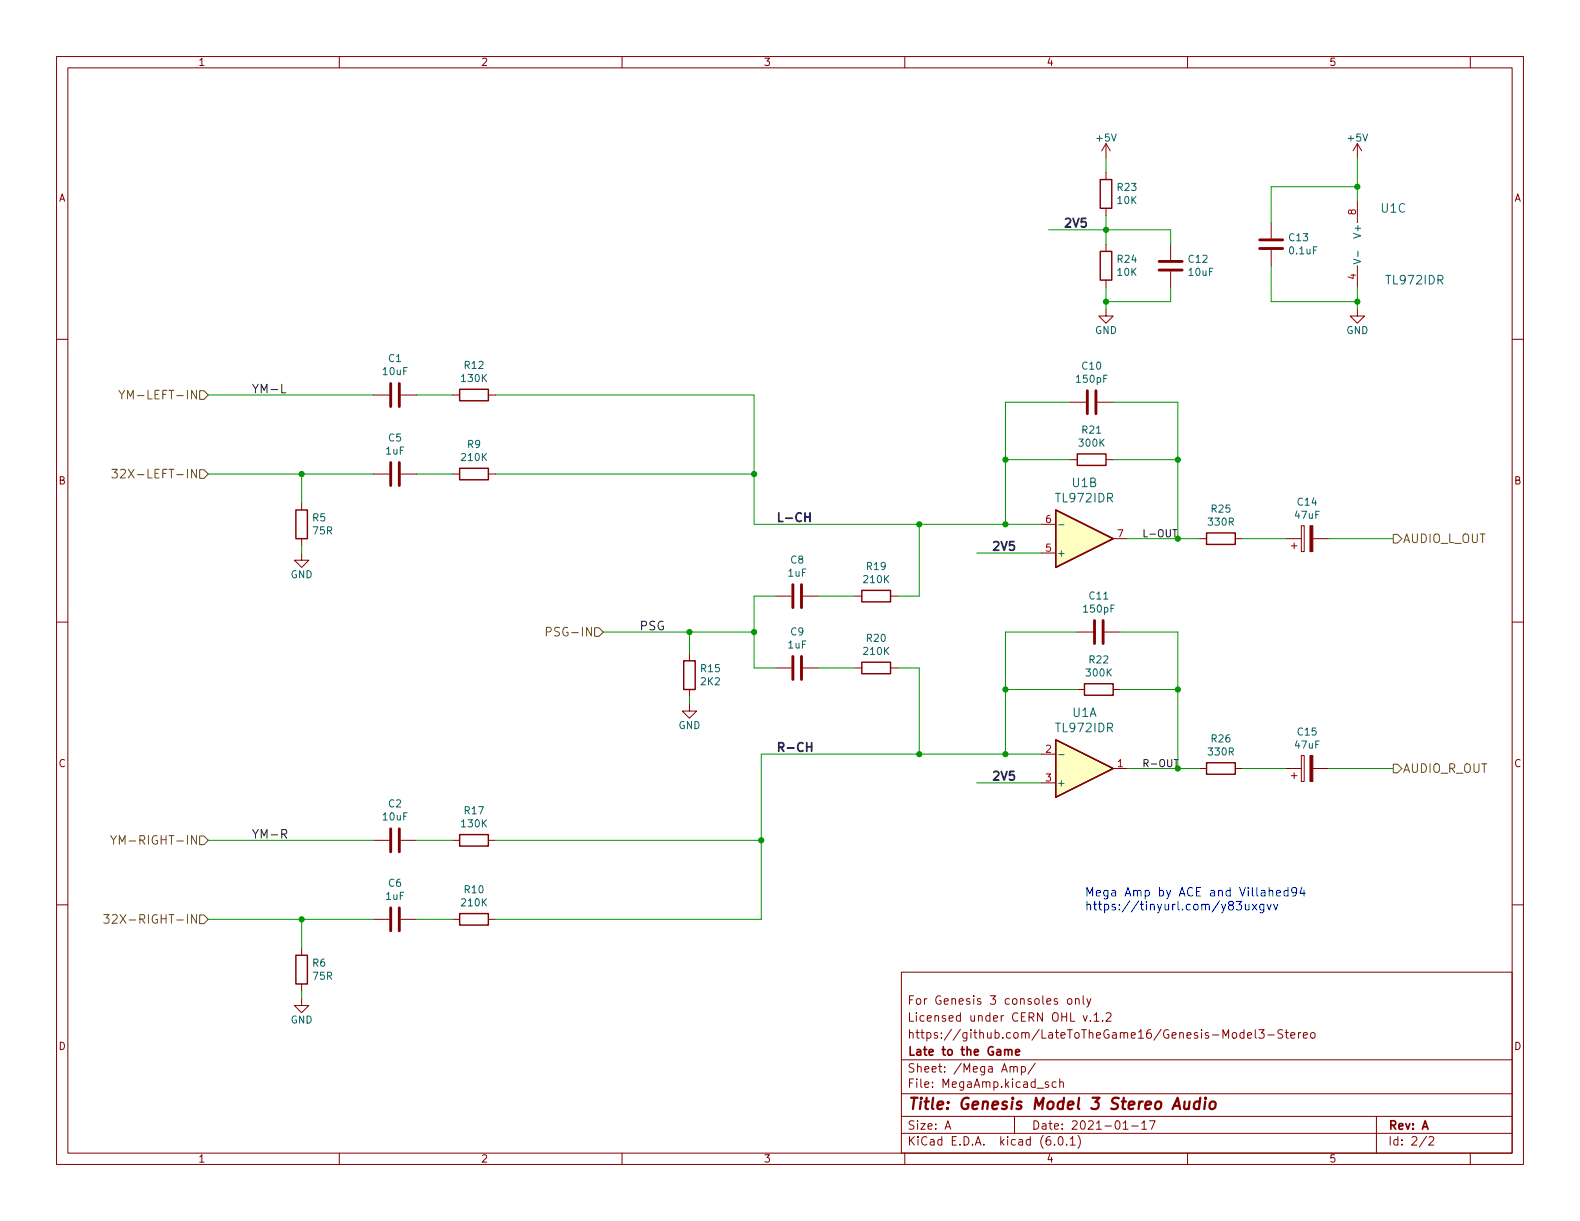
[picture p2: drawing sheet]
<svg xmlns="http://www.w3.org/2000/svg" width="279mm" height="216mm" viewBox="0 0 279 216" stroke-linecap="round" stroke-linejoin="round" font-family="sans-serif">
<g fill="none" stroke="#840000" stroke-width=".18">
<path d="M10 10h259.4v195.9h-259.4zM12 12h255.4v191.9h-255.4zM60 10v2M110 10v2M160 10v2M210 10v2M260 10v2M195.6 25.4l-.8 1.3M195.6 25.4v2.5M195.6 30.5v1.3M195.6 36.8v1.3M195.6 25.4l.7 1.3"/>
<path d="M224.8 39.4v2.8M240 25.4v2.5M240 35.6v3.8M240 25.4l-.7 1.3M240 25.4l.8 1.3M10 60h2M195.6 54.6v1.3h1.2l-1.2 1.3-1.3-1.3h1.3M195.6 43.2v1.3M195.6 49.5v1.3M207 43.2v2.8M207 48v2.8M224.8 44.2v2.8"/>
<path d="M240 54.6v1.3h1.3l-1.3 1.3-1.2-1.3h1.2M240 47v3.8M267.4 60h2M66 69.9h2.8M70.9 69.9h2.8M80 69.9h1.3M86.4 69.9h1.2M189.2 71.1h2.8M194.1 71.1h2.7M53.3 97.8v1.3h1.3l-1.3 1.2-1.2-1.2h1.2M53.3 88.9v1.3M53.3 95.3v1.2"/>
<path d="M66 83.8h2.8M70.9 83.8h2.8M80 83.8h1.3M86.4 83.8h1.2M184.1 97.8h2.6M184.1 92.7h2.6M189.2 81.3h1.3M195.6 81.3h1.2M196.8 95.3h2.6M212.1 95.3h1.3M218.4 95.3h1.3M227.3 95.3h2.8"/>
<path d="M228.3 96.5h1.1M228.9 96v1M230.1 93h.5v4.5h-.5zM232.2 95.3h2.7M10 110h2M121.9 115.6v1.2M137.2 105.4h2.8M137.2 118.1h2.8M142 105.4h2.8M142 118.1h2.8M151.1 105.4h1.3M151.1 118.1h1.3"/>
<path d="M157.5 105.4h1.2M157.5 118.1h1.2M190.5 111.8h2.8M195.3 111.8h2.8M267.4 110h2M121.9 124.5v1.2h1.3l-1.3 1.3-1.3-1.3h1.3M121.9 121.9v1.3M184.1 133.4h2.6M184.1 138.4h2.6M190.5 121.9h1.3M196.8 121.9h1.3M196.8 135.9h2.6"/>
<path d="M212.1 135.9h1.3M218.4 135.9h1.3M227.3 135.9h2.8M228.3 137.2h1.1M228.9 136.7v1M230.1 133.6h.5v4.6h-.5zM232.2 135.9h2.7M10 160h2M66 148.6h2.8M70.9 148.6h2.8M80 148.6h1.3M86.4 148.6h1.2"/>
<path d="M267.4 160h2M53.3 176.5v1.3h1.3l-1.3 1.3-1.2-1.3h1.2M53.3 167.6v1.3M53.3 174v1.3M66 162.6h2.8M70.9 162.6h2.8M80 162.6h1.3M86.4 162.6h1.2M159.4 171.9h108v32h-108zM188.9 176.6h.4l.2 .3v.4l-.2 .3-.4-.1-.1-.2v-.4zM190.2 176.7l.2-.1h.4v1M190.2 176.6v1"/>
<path d="M191.5 179.6l.4 1 .4-1M191.5 176.1v1.3l.3 .2M192.2 176.6l.3 1M192.9 176.6l-.5 1.3-.2 .2M193.5 179.5l.4-.4v1.5M195.6 179.2l.6-.1 .2 .1 .1 .3-1 1.1h1M159.4 197.4h108M159.4 193.4h108M159.4 187.4h108M167.1 199.7l.5-1.5 .5 1.5M167.3 199.2h.7M178.6 188.7l.2-.1 .4 .1 .1 .9"/>
<path d="M179.3 188.8l.2-.2 .3 .1 .1 .9M179.4 197.4v3M180.6 188.7l.4-.1 .3 .3v.4l-.1 .2h-.6M180.6 188.6v1.5M183 188l-1.2 1.9M185.4 191.4l-.4-.1-.2 .2 .1 .2 .5 .2v.3h-.6M186.8 191.4l-.5-.1-.3 .3v.4l.2 .2h.6M187.4 191.4l.2-.1 .4 .1v.9M187.4 190.8v1.5M192.8 180.4v.2M193.5 180.6h.8M195 180.4v.2"/>
<path d="M198.6 199.7h.9M200.1 199.1h1.2M201.9 198.6l.4-.4v1.5M201.9 199.7h.9M203.3 198.2h1l-.7 1.5M220 182.6h-.5l-.2 .3v.4l.1 .2h.6M220 182.1v1.5M220.6 183.1l.7-.2v-.3h-.5l-.2 .2 .1 .7h.6M222 182.1v1.3l.2 .2M222.6 182.1h.9l-.5 .5 .5 .2v.6l-.2 .2h-.5l-.2-.2M224.2 183h1.1M226.8 182.2l-.5-.1-.3 .3 .1 .3 .7 .3v.4l-.3 .2-.5-.1"/>
<path d="M227.3 182.6h.5M227.5 182.1v1.3l.3 .2M228.3 183.1l.7-.2-.1-.3h-.4l-.2 .2v.7h.6M229.6 182.6v1M230 182.6h-.2l-.2 .3M230.5 183.1l.7-.2-.1-.3h-.4l-.2 .2v.7h.6M231.9 182.6h.4l.2 .3v.4l-.2 .3-.4-.1-.1-.2v-.4zM243.4 197.4v6.5M60 203.9v2M110 203.9v2M159.4 200.4h108M160 203.9v2"/>
<path d="M186.5 202.3v.2M187.3 201h.2a.81 .81 0 0 1 .6 .6 .81 .81 0 0 1-.3 .8l-.2 .1a.81 .81 0 0 1-.6-.6 .81 .81 0 0 1 .3-.9zM188.6 202.3v.2M189.3 201.4l.4-.4v1.5M189.3 202.5h.8M190.6 200.8a1.72 1.72 0 0 1 0 2.2M210 203.9v2M252.3 200.9l-1.3 1.9M252.7 201.1l.6-.1 .2 .1v.3l-.9 1.1h.9M260 203.9v2"/>
</g>
<path d="M209.5 194.8l-.1 1.2a.57 .57 0 0 0 .8-.1M210.4 194.8l-.2 1.3M212.2 194.9a.66 .66 0 0 0-1 .3l-.1 .5 .2 .3 .1 .1 .6-.1M212.3 194.1l-.3 2M213.1 194.8l-.1 1.3M213.2 194.1l-.1 .1 .1 .1 .1-.1-.1-.1v.2M214.1 195a.52 .52 0 0 1 .5-.2 .52 .52 0 0 1 .4 .4l-.1 .5a.55 .55 0 0 1-.5 .4 .55 .55 0 0 1-.5-.4z" fill="none" stroke="#840000" stroke-width=".4"/>
<path d="M177.7 185.7l.2-.1 .3 .1 .1 .9M178.3 185.8l.2-.2 .4 .1 .1 .9M179.6 186.1l.7-.2-.1-.2-.4-.1-.2 .2 .1 .7h.5" fill="none" stroke="#840000" stroke-width=".3"/>
<g fill="none" stroke="#840000" stroke-width=".25">
<path d="M194.6 31.8h2v5h-2zM194.6 44.5h2v5h-2zM81.3 68.8h5.1v2.1h-5.1zM52.3 90.2h2.1v5.1h-2.1zM81.3 82.8h5.1v2h-5.1zM186.7 90.2l10.1 5.1-10.1 5zM190.5 80.3h5.1v2h-5.1zM213.4 94.2h5v2.1h-5zM120.9 116.8h2v5.1h-2zM152.4 104.4h5.1v2h-5.1zM152.4 117.1h5.1v2h-5.1zM186.7 130.8l10.1 5.1-10.1 5.1z"/>
<path d="M191.8 120.9h5v2h-5zM213.4 134.9h5v2h-5zM81.3 147.6h5.1v2h-5.1zM52.3 168.9h2.1v5.1h-2.1zM81.3 161.5h5.1v2.1h-5.1z"/>
</g>
<g fill="none" stroke="#840000" stroke-width=".51">
<path d="M205 46.2h4M205 47.8h4M222.8 43.9h4M222.8 42.4h4M69.1 67.8v4.1M70.6 67.8v4.1M192.3 69.1v4.1M193.8 69.1v4.1M69.1 81.8v4.1M70.6 81.8v4.1M140.2 103.4v4M140.2 116.1v4"/>
<path d="M141.7 103.4v4M141.7 116.1v4M193.5 109.7v4.1M195.1 109.7v4.1M69.1 146.6v4M70.6 146.6v4M69.1 160.5v4.1M70.6 160.5v4.1"/>
</g>
<g fill="#840000" stroke="#840000" stroke-width=".18">
<path d="M231.6 93h.6v4.5h-.6z"/>
<path d="M231.6 133.6h.6v4.6h-.6z"/>
</g>
<g fill="#ffffc2" stroke="#ffffc2" stroke-width=".18">
<path d="M186.7 130.8l10.1 5.1-10.1 5.1z"/>
<path d="M186.7 90.2l10.1 5.1-10.1 5z"/>
</g>
<path d="M239.3 45.8l1.3 .4-1.3 .5M240.1 44.4v1M187.2 92.8h1M187.2 133.4h1" fill="none" stroke="#006464" stroke-width=".18"/>
<g fill="none" stroke="#725600" stroke-width=".18">
<path d="M21 69l.5 .8 .5-.8M21.5 69.8v.7M35.3 69.1h.8l.7 .8-.7 .7h-.8zM19.8 83h.9l-.5 .6 .5 .1v.7l-.3 .1h-.4l-.2-.1M21.3 83.1l.6-.1 .2 .1 .1 .3-1 1.1h1M35.3 83.1h.8l.7 .7-.7 .8h-.8zM246.4 94.5h.7l.8 .8-.8 .7h-.7zM96.6 111.7h.7l.2-.3-.1-.3-.2-.2h-.6v1.5M105.2 111h.7l.8 .8-.8 .7h-.7zM246.4 135.1h.7l.8 .8-.8 .8h-.7zM19.6 147.8l.5 .8 .5-.8M20.1 148.6v.7"/>
<path d="M21.1 149.3v-1.5l.5 1 .5-1v1.5M35.3 147.8h.8l.7 .8-.7 .8h-.8zM18.3 161.7h1l-.5 .6 .4 .2v.6l-.2 .1h-.4l-.3-.1M19.9 161.9l.5-.2 .3 .2v.3l-.9 1h.9M35.3 161.8h.8l.7 .8-.7 .7h-.8z"/>
</g>
<path d="M142.4 91.4h.8M143.2 90.7v1.5M142.7 132.1h.8M143.5 131.3v1.6" fill="none" stroke="#0f0f0f" stroke-width=".3"/>
<path d="M49.8 67.9v1.6h.7M207.4 93.7h.7M207.6 134.3h.8M49.8 147.5l.7-.1 .2-.2-.1-.4-.2-.1h-.6v1.5M50.2 147.5l.5 .7" fill="none" stroke="#0f0f0f" stroke-width=".18"/>
<g fill="none" stroke="#0000c2" stroke-width=".18">
<path d="M218.6 159.4h1l-.5 .6 .4 .1v.7l-.2 .1h-.5l-.2-.1M220.2 159.9l.1 .9 .4 .1 .2-.1M220.9 159.9v1M221.5 159.9l.8 1M222.3 159.9l-.8 1M223.5 159.9v1.2l-.3 .3-.4-.1M223.5 160l-.4-.1-.3 .3v.4l.1 .2h.6M224.1 159.9l.3 1 .4-1M225.2 159.9l.4 1 .4-1M225.7 157.9l.8-.1-.1-.3-.4-.1-.3 .3 .1 .7h.6M227.8 157.5l-.5-.1-.3 .3v.5l.2 .2h.6M227.8 156.9v1.6"/>
<path d="M229.3 157.6l-.3 .3-.4-.1-.2-.2 .2-.6 .4-.1 .2 .2a1.01 1.01 0 0 1-.3 1.4h-.3M230.2 156.9l-.3 1h.9M230.6 157.4v1.1"/>
</g>
<g fill="none" stroke="#009600" stroke-width=".18">
<path d="M195.6 27.9v2.6M195.6 38.1v5.1M240 27.9v7.7M240 33h-15.2v6.4M185.4 40.6h21.6v2.6M195.6 50.8v3.8M207 50.8v2.5h-11.4M224.8 47v6.3h15.2M240 50.8v3.8M36.8 69.9h29.2M73.7 69.9h6.3M87.6 69.9h45.7v22.8h50.8"/>
<path d="M189.2 71.1h-11.4v21.6M196.8 71.1h11.5v24.2M36.8 83.8h29.2M53.3 83.8v5.1M53.3 96.5v1.3M73.7 83.8h6.3M87.6 83.8h45.7M162.6 92.7v12.7h-3.9M172.7 97.8h11.4M177.8 81.3h11.4M196.8 81.3h11.5M199.4 95.3h12.7"/>
<path d="M219.7 95.3h7.6M234.9 95.3h11.5M106.7 111.8h26.6M121.9 111.8v3.8M137.2 105.4h-3.9v12.7h3.9M144.8 105.4h6.3M144.8 118.1h6.3M158.7 118.1h3.9v15.3M190.5 111.8h-12.7v21.6M198.1 111.8h10.2v24.1M121.9 123.2v1.3M172.7 138.4h11.4"/>
<path d="M177.8 121.9h12.7M184.1 133.4h-49.5v29.2h-47M198.1 121.9h10.2M199.4 135.9h12.7M219.7 135.9h7.6M234.9 135.9h11.5M36.8 148.6h29.2M73.7 148.6h6.3M87.6 148.6h47M36.8 162.6h29.2M53.3 162.6v5M53.3 175.3v1.2"/>
<path d="M73.7 162.6h6.3"/>
</g>
<g fill="#009600" stroke="#009600" stroke-width=".18">
<circle cx="162.6" cy="92.7" r=".46"/>
<circle cx="133.3" cy="111.8" r=".46"/>
<circle cx="134.6" cy="148.6" r=".46"/>
<circle cx="162.6" cy="133.4" r=".46"/>
<circle cx="121.9" cy="111.8" r=".46"/>
<circle cx="53.3" cy="162.6" r=".46"/>
<circle cx="177.8" cy="81.3" r=".46"/>
<circle cx="208.3" cy="81.3" r=".46"/>
<circle cx="177.8" cy="121.9" r=".46"/>
<circle cx="177.8" cy="92.7" r=".46"/>
<circle cx="177.8" cy="133.4" r=".46"/>
<circle cx="240" cy="53.3" r=".46"/>
<circle cx="240" cy="33" r=".46"/>
<circle cx="195.6" cy="40.6" r=".46"/>
<circle cx="195.6" cy="53.3" r=".46"/>
<circle cx="133.3" cy="83.8" r=".46"/>
<circle cx="53.3" cy="83.8" r=".46"/>
<circle cx="208.3" cy="95.3" r=".46"/>
<circle cx="208.3" cy="135.9" r=".46"/>
<circle cx="208.3" cy="121.9" r=".46"/>
</g>
<text font-size="2.8" fill="#840000" x="160.4" y="196.2">Title: Genesis Model 3 Stereo Audio</text>
<g font-size="2.1" fill="#0f0f0f">
<text x="188" y="40.2">2V5</text>
<text x="44.4" y="69.5">YM-L</text>
<text x="137.2" y="92.3">L-CH</text>
<text x="175.3" y="97.4">2V5</text>
<text x="113" y="111.4">PSG</text>
<text x="137.2" y="132.9">R-CH</text>
<text x="175.3" y="138">2V5</text>
<text x="44.4" y="148.3">YM-R</text>
</g>
<g font-size="2.1" fill="#006464">
<text x="244.3" y="37.6">U1C</text>
<text x="245.3" y="50.3">TL972IDR</text>
<text x="186.9" y="88.8">TL972IDR</text>
<text x="189.6" y="86.1">U1B</text>
<text x="186.9" y="129.5">TL972IDR</text>
<text x="189.6" y="126.8">U1A</text>
</g>
<g font-size="2.1" fill="#725600">
<text x="23.2" y="70.6">YM-LEFT-IN</text>
<text x="22.6" y="84.6">32X-LEFT-IN</text>
<text x="248" y="96">AUDIO_L_OUT</text>
<text x="97.7" y="112.5">PSG-IN</text>
<text x="248" y="136.7">AUDIO_R_OUT</text>
<text x="21.9" y="149.4">YM-RIGHT-IN</text>
<text x="21.3" y="163.3">32X-RIGHT-IN</text>
</g>
<g font-size="2.1" fill="#0000c2">
<text x="191.8" y="158.5">Mega Amp by ACE and Villahed94</text>
<text x="191.8" y="161">https://tinyurl.com/y83uxgvv</text>
</g>
<g font-size="2.1" fill="#840000">
<text x="160.4" y="177.6">For Genesis 3 consoles only</text>
<text x="160.4" y="183.6">https://github.com/LateToTheGame16/Genesis-Model3-Stereo</text>
<text x="160.4" y="180.6">Licensed under CERN OHL v.1.2</text>
<text x="160.4" y="189.7">Sheet: /Mega Amp/</text>
<text x="160.4" y="186.7">Late to the Game</text>
<text x="160.4" y="192.4">File: MegaAmp.kicad_sch</text>
<text x="160.4" y="202.5">KiCad E.D.A. kicad (6.0.1)</text>
<text x="160.4" y="199.7">Size: A</text>
<text x="182.4" y="199.7">Date: 2021-01-17</text>
<text x="245.4" y="199.7">Rev: A</text>
<text x="245.4" y="202.5">Id: 2/2</text>
</g>
<g font-size="1.8" fill="#840000">
<text x="35" y="11.6">1</text>
<text x="85" y="11.6">2</text>
<text x="135" y="11.6">3</text>
<text x="185" y="11.6">4</text>
<text x="235" y="11.6">5</text>
<text x="10.3" y="35.6">A</text>
<text x="267.7" y="35.6">A</text>
<text x="10.3" y="85.7">B</text>
<text x="267.7" y="85.7">B</text>
<text x="10.3" y="135.6">C</text>
<text x="267.7" y="135.6">C</text>
<text x="10.3" y="185.7">D</text>
<text x="267.7" y="185.7">D</text>
<text x="35" y="205.6">1</text>
<text x="85" y="205.6">2</text>
<text x="135" y="205.6">3</text>
<text x="185" y="205.6">4</text>
<text x="235" y="205.6">5</text>
</g>
<g font-size="1.8" fill="#006464">
<text x="194" y="25">+5V</text>
<text x="238.4" y="25">+5V</text>
<text x="197.7" y="33.8">R23</text>
<text x="197.7" y="36.1">10K</text>
<text x="240.7" y="41.7" transform="rotate(-90 240.7 41.7)">V+</text>
<text x="197.7" y="46.5">R24</text>
<text x="210.2" y="46.5">C12</text>
<text x="228" y="42.6">C13</text>
<text x="228.1" y="45">0.1uF</text>
<text x="197.7" y="48.8">10K</text>
<text x="210.3" y="48.8">10uF</text>
<text x="193.6" y="59.1">GND</text>
<text x="238.1" y="59.1">GND</text>
<text x="68.7" y="64">C1</text>
<text x="82.2" y="65.2">R12</text>
<text x="191.4" y="65.4">C10</text>
<text x="67.8" y="66.3">10uF</text>
<text x="81.7" y="67.5">130K</text>
<text x="190.5" y="67.7">150pF</text>
<text x="191.4" y="76.7">R21</text>
<text x="68.3" y="80.4">1uF</text>
<text x="68.7" y="78.1">C5</text>
<text x="81.7" y="81.5">210K</text>
<text x="82.7" y="79.2">R9</text>
<text x="190.9" y="79">300K</text>
<text x="229.5" y="89.4">C14</text>
<text x="55.3" y="92.2">R5</text>
<text x="55.4" y="94.5">75R</text>
<text x="213.8" y="92.9">330R</text>
<text x="214.3" y="90.6">R25</text>
<text x="229.1" y="91.7">47uF</text>
<text x="139.4" y="102">1uF</text>
<text x="139.8" y="99.6">C8</text>
<text x="153.3" y="100.8">R19</text>
<text x="186.8" y="98.4">+</text>
<text x="51.4" y="102.2">GND</text>
<text x="152.8" y="103.1">210K</text>
<text x="192.7" y="106">C11</text>
<text x="139.8" y="112.3">C9</text>
<text x="153.3" y="113.5">R20</text>
<text x="191.8" y="108.3">150pF</text>
<text x="124" y="118.8">R15</text>
<text x="139.4" y="114.7">1uF</text>
<text x="152.8" y="115.8">210K</text>
<text x="192.2" y="119.6">300K</text>
<text x="192.7" y="117.3">R22</text>
<text x="124" y="121.2">2K2</text>
<text x="120" y="128.9">GND</text>
<text x="214.3" y="131.3">R26</text>
<text x="229.5" y="130">C15</text>
<text x="213.8" y="133.6">330R</text>
<text x="229.1" y="132.4">47uF</text>
<text x="68.7" y="142.7">C2</text>
<text x="82.2" y="144">R17</text>
<text x="186.8" y="139.1">+</text>
<text x="67.8" y="145.1">10uF</text>
<text x="81.7" y="146.3">130K</text>
<text x="68.3" y="159.1">1uF</text>
<text x="68.7" y="156.8">C6</text>
<text x="81.7" y="160.2">210K</text>
<text x="82.2" y="157.9">R10</text>
<text x="55.3" y="170.9">R6</text>
<text x="55.4" y="173.2">75R</text>
<text x="51.4" y="181">GND</text>
</g>
<g font-size="1.8" fill="#a90000">
<text x="239.8" y="38" transform="rotate(-90 239.8 38)">8</text>
<text x="239.8" y="49.4" transform="rotate(-90 239.8 49.4)">4</text>
<text x="184.9" y="92.5">6</text>
<text x="197.6" y="95">7</text>
<text x="184.9" y="97.5">5</text>
<text x="184.9" y="133.1">2</text>
<text x="197.6" y="135.6">1</text>
<text x="184.9" y="138.2">3</text>
</g>
<g font-size="1.8" fill="#0f0f0f">
<text x="201.9" y="95">L-OUT</text>
<text x="201.9" y="135.6">R-OUT</text>
</g>
</svg>
